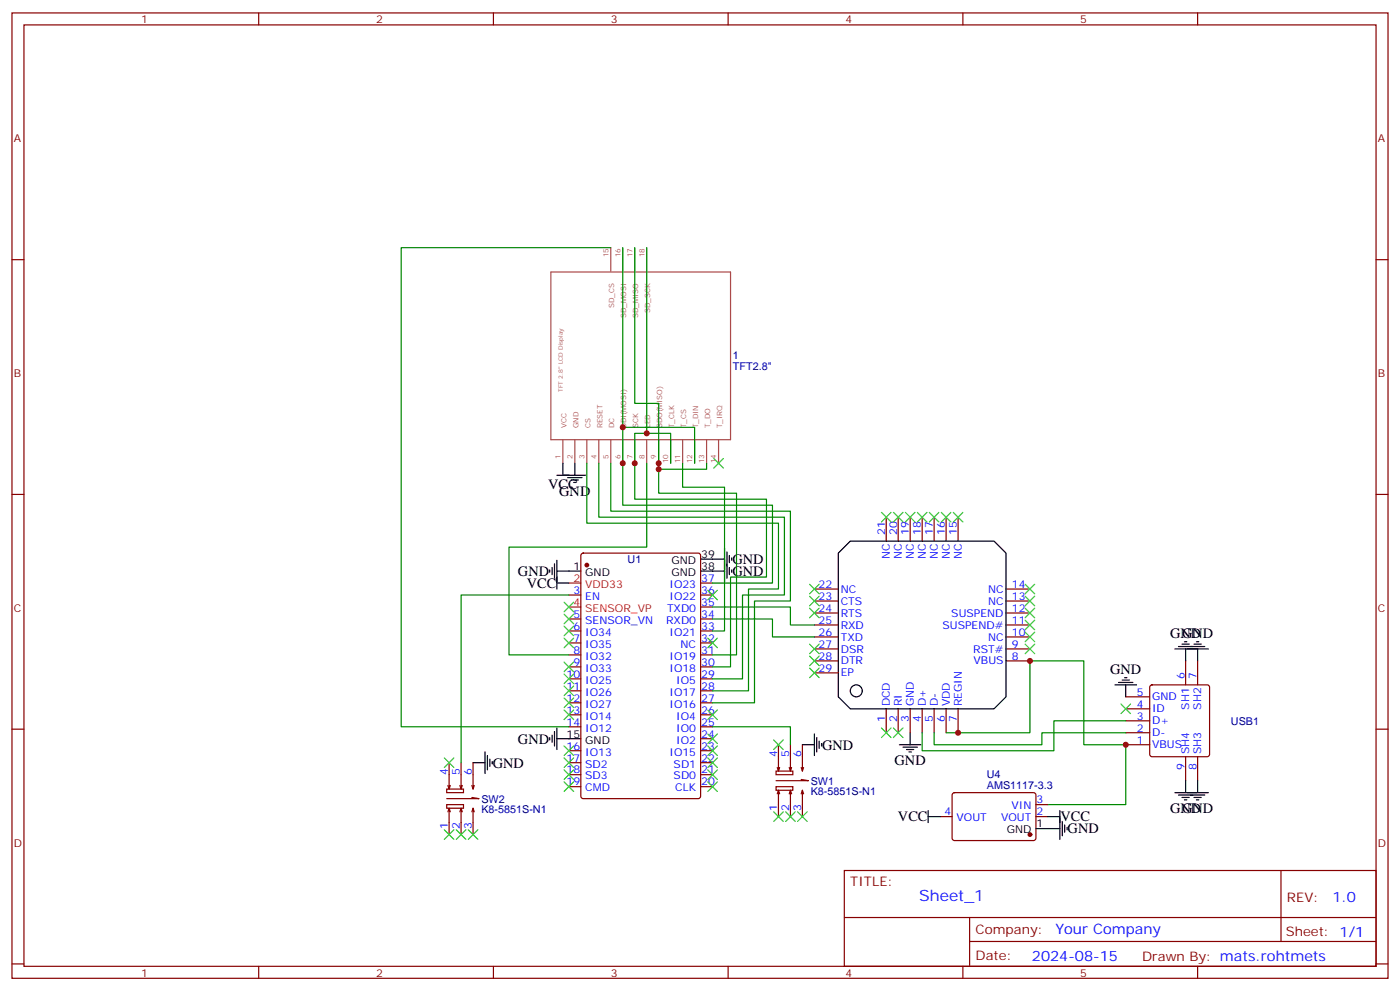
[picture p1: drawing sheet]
<svg xmlns="http://www.w3.org/2000/svg" width="412mm" height="292mm" viewBox="0 0 412 292" stroke-linecap="round" stroke-linejoin="round" font-family="sans-serif">
<g fill="none" stroke="#870000" stroke-width=".35">
<path d="M3.5 3.8h405.4v284.3h-405.4zM7.1 7.3h398.2v277.3h-398.2zM76.2 3.8v3.5M145.3 3.8v3.5M214.5 3.8v3.5M283.6 3.8v3.5M352.8 3.8v3.5M3.5 76.5h3.6M405.3 76.5h3.6M3.5 145.6h3.6M261.1 152.3v7.1M264.6 152.3v7.1"/>
<path d="M268.1 152.3v7.1M271.6 152.3v7.1M275.2 152.3v7.1M278.7 152.3v7.1M282.2 152.3v7.1M405.3 145.6h3.6M167.6 175.3h3.5M171.3 163.1l.5-.2h33.9l.6 .4 .1 71.2-.5 .7h-34.1l-.6-.4-.1-71.2zM206.4 171.7h3.5M206.4 175.3h3.5M206.4 178.8h3.5M239.9 177h7"/>
<path d="M239.9 173.5h7M296.3 177h7.1M296.3 173.5h7.1M167.6 182.3h3.5M167.6 185.8h3.5M167.6 189.4h3.5M167.6 192.9h3.5M167.6 196.4h3.5M167.6 200h3.5M206.4 182.3h3.5M206.4 185.8h3.5M206.4 189.4h3.5"/>
<path d="M206.4 192.9h3.5M206.4 196.4h3.5M206.4 200h3.5M239.9 194.7h7M239.9 191.1h7M239.9 187.6h7M239.9 184.1h7M239.9 180.6h7M239.9 198.2h7M296.3 194.7h7.1M296.3 191.1h7.1M296.3 187.6h7.1"/>
<path d="M296.3 184.1h7.1M296.3 180.6h7.1M349.2 194.7v7M352.8 194.7v7M3.5 214.8h3.6M167.6 203.5h3.5M167.6 207h3.5M167.6 210.5h3.5M167.6 214.1h3.5M206.4 203.5h3.5M206.4 207h3.5M206.4 210.5h3.5"/>
<path d="M206.4 214.1h3.5M206.4 217.6h3.5M229.3 219.4v7.7l.4-1M232.8 219.4v7.7l.4-1M236.4 219.4v7.7l.3-1M261.1 208.8v7M264.6 208.8v7M268.1 208.8v7M271.6 208.8v7M275.2 208.8v7M278.7 208.8v7M282.2 208.8v7"/>
<path d="M331.6 205.2h7.1M331.6 208.8h7.1M331.6 212.3h7.1M331.6 215.8h7.1M331.6 219.4h7.1M338.9 201.9l.5-.2h16.2l.5 .2 .2 .5v19.8l-.2 .5-.5 .2h-16.2l-.5-.2-.2-.5v-19.8zM405.3 214.8h3.6M131.6 232.4h4.9v1.1h-4.9zM131.6 237h4.9v1.1h-4.9zM131.9 231.4l.4 1M132.3 224.6v7.8l.3-1M132.3 238.1l-.4 1"/>
<path d="M132.6 239.1l-.3-1v7.7M135.5 231.4l.3 1M135.8 224.6v7.8l.4-1M135.8 238.1l-.3 1M136.2 239.1l-.4-1v7.7M139 234.9l2.1 .3h-9.5M139 231.4l.3 1M139.3 224.6v7.8l.4-1M139.3 238.1l-.3 1M139.7 239.1l-.4-1v7.7M167.6 221.1h3.5M167.6 224.6h3.5"/>
<path d="M167.6 228.2h3.5M167.6 231.7h3.5M206.4 221.1h3.5M206.4 224.6h3.5M206.4 228.2h3.5M206.4 231.7h3.5M228.6 227.1h4.9v1.1h-4.9zM228.6 231.7h4.9v1.1h-4.9zM229 226.1l.3 1M229.3 232.8l-.3 1M229.7 233.8l-.4-1v7.7M232.5 226.1l.3 1"/>
<path d="M232.8 232.8l-.3 1M233.2 233.8l-.4-1v7.7M236 229.6l2.1 .3h-9.5M236 226.1l.4 1M236.4 232.8l-.4 1M236.7 233.8l-.3-1v7.7M280.7 233.7l.5-.2h23.5l.5 .7-.1 12.9-.7 .5-23.5-.1-.4-.6v-12.7zM305.2 237h3.5M349.2 222.9v7M352.8 222.9v7M248.7 256.4h156.6v28.2h-156.6zM276.9 240.5h3.6"/>
<path d="M305.2 240.5h3.5M377.3 256.4v20.9M248.7 270.2h156.5M285.6 277.3h119.6M285.6 270.2v14.2M3.5 283.9h3.6M76.2 284.6v3.5M145.3 284.6v3.5M214.5 284.6v3.5M283.6 284.6v3.5M352.8 284.6v3.5M405.3 283.9h3.6"/>
</g>
<g fill="none" stroke="#a64a4a" stroke-width=".35">
<path d="M179.9 73v6.9M183.4 73v6.9M187 73v6.9M190.5 73v6.9M162.3 80.1h52.9v49.4h-52.9zM165.8 129.5v7M169.3 129.5v7M172.9 129.5v7M176.4 129.5v7M179.9 129.5v7M183.4 129.5v7M187 129.5v7"/>
<path d="M190.5 129.5v7M194 129.5v7M197.6 129.5v7M201.1 129.5v7M204.6 129.5v7M208.1 129.5v7M211.7 129.5v7"/>
</g>
<g fill="none" stroke="#000" stroke-width=".35">
<path d="M164 140h8.5M165.8 136.5v3.5M169.3 136.5v3.5M167.2 140.7h4.2M168.3 141.4h2.1M169 142.1h.7M250.5 159.4h42.3l3.5 3.5v42.3l-3.5 3.6h-42.3l-3.6-3.6v-42.3zM161.9 167.9v.7M162.6 167.1v2.2M163.3 166.1v4.2M164 168.2h7.1M164 165v8.5"/>
<path d="M164 171.7h3.6M206.4 164.7h7M206.4 168.2h7M213.4 161.5v9.9M214.1 162.6v7.7M214.8 163.6v2.1M214.8 167.1v2.2M215.5 164.3v.7M215.5 167.9v.7M331.3 199.6h.7M346.1 191.1h9.9M347.1 190.4h7.8"/>
<path d="M348.2 189.7h2.1M348.9 189h.7M349.2 191.1v3.6M351.7 189.7h2.1M352.4 189h.7M352.8 191.1v3.6M161.9 217.2v.7M162.6 216.5v2.2M163.3 215.5v4.2M164 217.6h7.1M164 214.4v6.4M236.4 219.4h3.5"/>
<path d="M239.9 216.2v6.3M240.6 217.2v4.3M241.3 218.3v2.1M242 219v.7M264.9 219.4h6.4M268.1 215.8v3.6M328.4 201.7h6.4M329.5 201h4.2M330.6 200.3h2.1M331.6 201.7v3.5M139.3 224.6h3.6M142.9 221.5v6.3"/>
<path d="M143.6 222.5v4.3M144.3 223.6v2.1M145 224.3v.7M266 220.1h4.2M267.1 220.8h2.1M267.8 221.5h.7M273.4 238.8v3.5M312.2 238.8v8.4M346.1 233.5h9.9M347.1 234.2h7.8M348.2 234.9h2.1M348.9 235.6h.7"/>
<path d="M349.2 229.9v3.6M351.7 234.9h2.1M352.4 235.6h.7M352.8 229.9v3.6M273.4 240.5h3.5M305.2 244.1h7M308.7 240.5h3.5M312.9 241.9v4.3M313.6 243v2.1M314.3 243.7v.7"/>
<circle cx="252.2" cy="203.5" r="1.76"/>
</g>
<path d="M167.6 178.8h3.5M167.6 171.7h3.5" fill="none" stroke="#f00" stroke-width=".35"/>
<g fill="#870000" stroke="#870000" stroke-width=".35">
<circle cx="172.9" cy="166.4" r=".53"/>
<circle cx="303.4" cy="245.8" r=".53"/>
</g>
<g fill="none" stroke="#008700" stroke-width=".35">
<path d="M179.9 73h-61.7v141.1h49.4M183.4 73v52.9M187 73v45.8h7v26.5h23v47.6h-7.1M190.5 73v54.6M172.9 136.5v17.6h56.4v19.4h-8.8v30h-10.6M176.4 136.5v15.8h54.7v23h-12.4v24.7h-8.8M179.9 136.5v14.1h52.9v26.4h-10.6v30h-12.3M190.5 136.5v24.6h-40.6v31.8h17.7M197.6 136.5v-8.9h-10.6v19.4h38.8v23h-10.6v26.4h-5.3M201.1 136.5v7h12.3v42.3h-3.5M204.6 136.5v-10.6h-21.2v22.9h44.1v22.9h-17.6M208.1 136.5v1.7h-14.1"/>
<path d="M167.6 175.3h-31.8v49.3M209.9 178.8h22.9v5.3h7.1M209.9 182.3h17.6v5.3h12.4M209.9 214.1h22.9v5.3M275.2 215.8v3.6h31.7v-3.6h24.7M278.7 215.8h24.7v-21.1h15.9v24.7h12.3v17.6h-22.9M331.6 212.3h-21.2v8.8h-38.8v-5.3"/>
</g>
<g fill="none" stroke="#3c3" stroke-width=".35">
<path d="M210.3 135l2.8 2.9M213.1 135l-2.8 2.9M259.6 150.9l2.9 2.8M262.5 150.9l-2.9 2.8M263.2 150.9l2.8 2.8M266 150.9l-2.8 2.8M266.7 150.9l2.8 2.8M269.5 150.9l-2.8 2.8M270.2 150.9l2.8 2.8M273 150.9l-2.8 2.8M273.8 150.9l2.8 2.8M276.6 150.9l-2.8 2.8"/>
<path d="M277.3 150.9l2.8 2.8M280.1 150.9l-2.8 2.8M280.8 150.9l2.8 2.8M283.6 150.9l-2.8 2.8M166.2 177.4l2.8 2.8M169 177.4l-2.8 2.8M208.5 173.8l2.8 2.9M211.3 173.8l-2.8 2.9M238.5 179.1l2.8 2.9M238.5 175.6l2.8 2.8M238.5 172.1l2.8 2.8M241.3 172.1l-2.8 2.8"/>
<path d="M241.3 175.6l-2.8 2.8M241.3 179.1l-2.8 2.9M302 172.1l2.8 2.8M302 175.6l2.8 2.8M302 179.1l2.8 2.9M304.8 172.1l-2.8 2.8M304.8 175.6l-2.8 2.8M304.8 179.1l-2.8 2.9M166.2 180.9l2.8 2.8M166.2 198.5l2.8 2.9M166.2 195l2.8 2.8M166.2 188l2.8 2.8"/>
<path d="M166.2 184.4l2.8 2.9M169 180.9l-2.8 2.8M169 188l-2.8 2.8M169 198.5l-2.8 2.9M169 195l-2.8 2.8M169 184.4l-2.8 2.9M208.5 188l2.8 2.8M211.3 188l-2.8 2.8M238.5 196.8l2.8 2.8M238.5 193.3l2.8 2.8M238.5 189.7l2.8 2.8M241.3 189.7l-2.8 2.8"/>
<path d="M241.3 193.3l-2.8 2.8M241.3 196.8l-2.8 2.8M302 182.7l2.8 2.8M302 186.2l2.8 2.8M302 189.7l2.8 2.8M304.8 182.7l-2.8 2.8M304.8 186.2l-2.8 2.8M304.8 189.7l-2.8 2.8M166.2 219.7l2.8 2.8M166.2 209.1l2.8 2.8M166.2 205.6l2.8 2.8M166.2 202.1l2.8 2.8"/>
<path d="M169 209.1l-2.8 2.8M169 219.7l-2.8 2.8M169 205.6l-2.8 2.8M169 202.1l-2.8 2.8M208.5 219.7l2.8 2.8M208.5 216.2l2.8 2.8M208.5 209.1l2.8 2.8M211.3 209.1l-2.8 2.8M211.3 216.2l-2.8 2.8M211.3 219.7l-2.8 2.8M227.9 217.9l2.8 2.9M230.7 217.9l-2.8 2.9"/>
<path d="M259.6 214.4l2.9 2.8M262.5 214.4l-2.9 2.8M263.2 214.4l2.8 2.8M266 214.4l-2.8 2.8M330.2 207.4l2.8 2.8M333 207.4l-2.8 2.8M130.9 223.2l2.8 2.9M133.7 223.2l-2.8 2.9M166.2 230.3l2.8 2.8M166.2 226.8l2.8 2.8M166.2 223.2l2.8 2.9M169 230.3l-2.8 2.8"/>
<path d="M169 226.8l-2.8 2.8M169 223.2l-2.8 2.9M208.5 230.3l2.8 2.8M208.5 226.8l2.8 2.8M208.5 223.2l2.8 2.9M211.3 226.8l-2.8 2.8M211.3 230.3l-2.8 2.8M211.3 223.2l-2.8 2.9M227.9 239.1l2.8 2.8M230.7 239.1l-2.8 2.8M231.4 239.1l2.8 2.8M234.2 239.1l-2.8 2.8"/>
<path d="M234.9 239.1l2.9 2.8M237.8 239.1l-2.9 2.8M130.9 244.4l2.8 2.8M133.7 244.4l-2.8 2.8M134.4 244.4l2.8 2.8M137.2 244.4l-2.8 2.8M137.9 244.4l2.9 2.8M140.8 244.4l-2.9 2.8"/>
</g>
<g fill="#c00">
<circle cx="282.2" cy="215.8" r=".88"/>
<circle cx="303.4" cy="194.7" r=".88"/>
<circle cx="187" cy="136.5" r=".88"/>
<circle cx="183.4" cy="136.5" r=".88"/>
<circle cx="183.4" cy="125.9" r=".88"/>
<circle cx="190.5" cy="127.6" r=".88"/>
<circle cx="194" cy="138.2" r=".88"/>
<circle cx="194" cy="136.5" r=".88"/>
<circle cx="331.6" cy="219.4" r=".88"/>
</g>
<text font-size="4.6" fill="#00f" x="270.8" y="265.4">Sheet_1</text>
<g font-size="4.2">
<text x="161.5" y="143.9">VCC</text>
<text x="164.7" y="146.1">GND</text>
<text x="215.7" y="166.1">GND</text>
<text x="152.6" y="169.6">GND</text>
<text x="155.2" y="173.2">VCC</text>
<text x="215.7" y="169.6">GND</text>
<text x="344.7" y="187.9">GND</text>
<text x="348.2" y="187.9">GND</text>
<text x="327" y="198.5">GND</text>
<text x="152.6" y="219">GND</text>
<text x="242.2" y="220.8">GND</text>
<text x="145.2" y="226.1">GND</text>
<text x="263.5" y="225.5">GND</text>
<text x="344.7" y="239.6">GND</text>
<text x="348.2" y="239.6">GND</text>
<text x="264.5" y="242">VCC</text>
<text x="312.4" y="242">VCC</text>
<text x="314.5" y="245.5">GND</text>
</g>
<g font-size="4.2" fill="#00f">
<text x="392.5" y="265.7">1.0</text>
<text x="310.9" y="275.2">Your Company</text>
<text x="304" y="283">2024-08-15</text>
</g>
<g font-size="3.9" fill="#800">
<text x="250.5" y="261">TITLE:</text>
<text x="379.1" y="265.7">REV:</text>
<text x="287.4" y="275.2">Company:</text>
<text x="378.7" y="275.8">Sheet: 1/1</text>
<text x="287.4" y="282.9">Date:</text>
<text x="336.4" y="282.9">Drawn By: mats.rohtmets</text>
</g>
<g font-size="3.2" fill="#800">
<text x="41.6" y="6.8">1</text>
<text x="110.8" y="6.8">2</text>
<text x="179.9" y="6.8">3</text>
<text x="249.1" y="6.8">4</text>
<text x="318.2" y="6.8">5</text>
<text x="4.1" y="41.9">A</text>
<text x="405.9" y="41.9">A</text>
<text x="4.1" y="111.1">B</text>
<text x="405.9" y="111.1">B</text>
<text x="4.1" y="180.2">C</text>
<text x="405.9" y="180.2">C</text>
<text x="4.1" y="249.3">D</text>
<text x="405.9" y="249.3">D</text>
<text x="41.6" y="287.6">1</text>
<text x="110.8" y="287.6">2</text>
<text x="179.9" y="287.6">3</text>
<text x="249.1" y="287.6">4</text>
<text x="318.2" y="287.6">5</text>
</g>
<g font-size="3.2" fill="#000080">
<text x="215.9" y="105.8">1</text>
<text x="215.9" y="108.9">TFT2.8&quot;</text>
<text x="184.9" y="165.9">U1</text>
<text x="362.6" y="213.5">USB1</text>
<text x="238.8" y="231.1">SW1</text>
<text x="290.7" y="232.4">AMS1117-3.3</text>
<text x="290.7" y="229.2">U4</text>
<text x="141.8" y="239.6">K8-5851S-N1</text>
<text x="141.8" y="236.4">SW2</text>
<text x="238.8" y="234.3">K8-5851S-N1</text>
</g>
<g font-size="3.2" fill="#00f">
<text x="260.7" y="157.6" transform="rotate(-90 260.7 157.6)">21</text>
<text x="264.2" y="157.6" transform="rotate(-90 264.2 157.6)">20</text>
<text x="267.8" y="157.6" transform="rotate(-90 267.8 157.6)">19</text>
<text x="271.3" y="157.6" transform="rotate(-90 271.3 157.6)">18</text>
<text x="274.8" y="157.6" transform="rotate(-90 274.8 157.6)">17</text>
<text x="278.3" y="157.6" transform="rotate(-90 278.3 157.6)">16</text>
<text x="281.9" y="157.6" transform="rotate(-90 281.9 157.6)">15</text>
<text x="262.1" y="164.7" transform="rotate(-90 262.1 164.7)">NC</text>
<text x="265.6" y="164.7" transform="rotate(-90 265.6 164.7)">NC</text>
<text x="269.2" y="164.7" transform="rotate(-90 269.2 164.7)">NC</text>
<text x="272.7" y="164.7" transform="rotate(-90 272.7 164.7)">NC</text>
<text x="276.2" y="164.7" transform="rotate(-90 276.2 164.7)">NC</text>
<text x="279.8" y="164.7" transform="rotate(-90 279.8 164.7)">NC</text>
<text x="283.3" y="164.7" transform="rotate(-90 283.3 164.7)">NC</text>
<text x="197.2" y="173.1">IO23</text>
<text x="206.6" y="171.4">37</text>
<text x="241.1" y="173.1">22</text>
<text x="298.1" y="173.1">14</text>
<text x="168.9" y="174.9">3</text>
<text x="172.4" y="176.7">EN</text>
<text x="197.2" y="176.7">IO22</text>
<text x="206.6" y="174.9">36</text>
<text x="206.6" y="178.4">35</text>
<text x="241.1" y="176.7">23</text>
<text x="247.6" y="174.6">NC</text>
<text x="247.6" y="178.1">CTS</text>
<text x="291" y="178.1">NC</text>
<text x="291" y="174.6">NC</text>
<text x="298.1" y="176.7">13</text>
<text x="168.9" y="185.5">6</text>
<text x="168.9" y="182">5</text>
<text x="172.4" y="183.7">SENSOR_VN</text>
<text x="196.2" y="183.7">RXD0</text>
<text x="196.5" y="180.2">TXD0</text>
<text x="206.6" y="182">34</text>
<text x="206.6" y="185.5">33</text>
<text x="241.1" y="180.2">24</text>
<text x="241.1" y="183.7">25</text>
<text x="247.6" y="181.6">RTS</text>
<text x="247.6" y="185.1">RXD</text>
<text x="277.6" y="185.1">SUSPEND#</text>
<text x="280.2" y="181.6">SUSPEND</text>
<text x="298.1" y="183.7">11</text>
<text x="298.1" y="180.2">12</text>
<text x="168.9" y="189">7</text>
<text x="172.4" y="190.8">IO35</text>
<text x="172.4" y="187.3">IO34</text>
<text x="197.2" y="187.3">IO21</text>
<text x="200.5" y="190.8">NC</text>
<text x="206.6" y="189">32</text>
<text x="241.1" y="187.3">26</text>
<text x="241.1" y="190.8">27</text>
<text x="247.6" y="188.7">TXD</text>
<text x="291" y="188.7">NC</text>
<text x="298.1" y="190.8">9</text>
<text x="298.1" y="187.3">10</text>
<text x="168.9" y="196.1">9</text>
<text x="168.9" y="192.5">8</text>
<text x="172.4" y="197.8">IO33</text>
<text x="172.4" y="194.3">IO32</text>
<text x="197.2" y="194.3">IO19</text>
<text x="197.2" y="197.8">IO18</text>
<text x="206.6" y="192.5">31</text>
<text x="206.6" y="196.1">30</text>
<text x="241.1" y="194.3">28</text>
<text x="241.1" y="197.8">29</text>
<text x="247.6" y="192.2">DSR</text>
<text x="247.6" y="195.7">DTR</text>
<text x="286.7" y="192.2">RST#</text>
<text x="286.8" y="195.7">VBUS</text>
<text x="298.1" y="194.3">8</text>
<text x="166.9" y="203.1">11</text>
<text x="166.9" y="199.6">10</text>
<text x="172.4" y="201.4">IO25</text>
<text x="199.2" y="201.4">IO5</text>
<text x="206.6" y="199.6">29</text>
<text x="206.6" y="203.1">28</text>
<text x="247.6" y="199.2">EP</text>
<text x="348.9" y="200" transform="rotate(-90 348.9 200)">6</text>
<text x="352.4" y="200" transform="rotate(-90 352.4 200)">7</text>
<text x="166.9" y="206.7">12</text>
<text x="172.4" y="208.4">IO27</text>
<text x="172.4" y="204.9">IO26</text>
<text x="197.2" y="204.9">IO17</text>
<text x="197.2" y="208.4">IO16</text>
<text x="206.6" y="206.7">27</text>
<text x="262.1" y="208.1" transform="rotate(-90 262.1 208.1)">DCD</text>
<text x="265.6" y="208.1" transform="rotate(-90 265.6 208.1)">RI</text>
<text x="269.2" y="208.1" transform="rotate(-90 269.2 208.1)">GND</text>
<text x="272.7" y="208.1" transform="rotate(-90 272.7 208.1)">D+</text>
<text x="276.2" y="208.1" transform="rotate(-90 276.2 208.1)">D-</text>
<text x="279.8" y="208.1" transform="rotate(-90 279.8 208.1)">VDD</text>
<text x="283.3" y="208.1" transform="rotate(-90 283.3 208.1)">REGIN</text>
<text x="334.9" y="204.9">5</text>
<text x="334.9" y="208.4">4</text>
<text x="339.4" y="206.3">GND</text>
<text x="339.4" y="209.8">ID</text>
<text x="350.3" y="209" transform="rotate(-90 350.3 209)">SH1</text>
<text x="353.8" y="209" transform="rotate(-90 353.8 209)">SH2</text>
<text x="166.9" y="213.7">14</text>
<text x="166.9" y="210.2">13</text>
<text x="172.4" y="215.5">IO12</text>
<text x="172.4" y="211.9">IO14</text>
<text x="199.2" y="211.9">IO4</text>
<text x="199.2" y="215.5">IO0</text>
<text x="206.6" y="210.2">26</text>
<text x="206.6" y="213.7">25</text>
<text x="260.7" y="212.6" transform="rotate(-90 260.7 212.6)">1</text>
<text x="264.2" y="212.6" transform="rotate(-90 264.2 212.6)">2</text>
<text x="267.8" y="212.6" transform="rotate(-90 267.8 212.6)">3</text>
<text x="271.3" y="212.6" transform="rotate(-90 271.3 212.6)">4</text>
<text x="274.8" y="212.6" transform="rotate(-90 274.8 212.6)">5</text>
<text x="278.3" y="212.6" transform="rotate(-90 278.3 212.6)">6</text>
<text x="281.9" y="212.6" transform="rotate(-90 281.9 212.6)">7</text>
<text x="334.9" y="211.9">3</text>
<text x="334.9" y="215.5">2</text>
<text x="339.4" y="213.4">D+</text>
<text x="166.9" y="220.8">16</text>
<text x="199.2" y="219">IO2</text>
<text x="206.6" y="217.2">24</text>
<text x="206.6" y="220.8">23</text>
<text x="334.9" y="219">1</text>
<text x="339.4" y="216.9">D-</text>
<text x="339.4" y="220.4">VBUS</text>
<text x="166.9" y="227.8">18</text>
<text x="166.9" y="224.3">17</text>
<text x="172.4" y="226.1">SD2</text>
<text x="172.4" y="222.5">IO13</text>
<text x="197.2" y="222.5">IO15</text>
<text x="198.4" y="226.1">SD1</text>
<text x="206.6" y="224.3">22</text>
<text x="206.6" y="227.8">21</text>
<text x="229" y="222.9" transform="rotate(-90 229 222.9)">4</text>
<text x="232.5" y="222.9" transform="rotate(-90 232.5 222.9)">5</text>
<text x="236" y="222.9" transform="rotate(-90 236 222.9)">6</text>
<text x="348.9" y="226.7" transform="rotate(-90 348.9 226.7)">9</text>
<text x="350.3" y="222.2" transform="rotate(-90 350.3 222.2)">SH4</text>
<text x="352.4" y="226.7" transform="rotate(-90 352.4 226.7)">8</text>
<text x="353.8" y="222.2" transform="rotate(-90 353.8 222.2)">SH3</text>
<text x="131.9" y="228.2" transform="rotate(-90 131.9 228.2)">4</text>
<text x="135.5" y="228.2" transform="rotate(-90 135.5 228.2)">5</text>
<text x="139" y="228.2" transform="rotate(-90 139 228.2)">6</text>
<text x="166.9" y="231.4">19</text>
<text x="172.4" y="233.1">CMD</text>
<text x="172.4" y="229.6">SD3</text>
<text x="198.4" y="229.6">SD0</text>
<text x="198.9" y="233.1">CLK</text>
<text x="206.6" y="231.4">20</text>
<text x="229" y="239" transform="rotate(-90 229 239)">1</text>
<text x="232.5" y="239" transform="rotate(-90 232.5 239)">2</text>
<text x="236" y="239" transform="rotate(-90 236 239)">3</text>
<text x="298" y="238.4">VIN</text>
<text x="305.3" y="236.6">3</text>
<text x="131.9" y="244.3" transform="rotate(-90 131.9 244.3)">1</text>
<text x="135.5" y="244.3" transform="rotate(-90 135.5 244.3)">2</text>
<text x="139" y="244.3" transform="rotate(-90 139 244.3)">3</text>
<text x="278.3" y="240.2">4</text>
<text x="281.8" y="241.9">VOUT</text>
<text x="294.9" y="241.9">VOUT</text>
<text x="305.3" y="240.2">2</text>
</g>
<g font-size="3.2">
<text x="168.9" y="167.9">1</text>
<text x="197.8" y="166.1">GND</text>
<text x="206.6" y="164.3">39</text>
<text x="206.6" y="167.9">38</text>
<text x="172.4" y="169.6">GND</text>
<text x="197.8" y="169.6">GND</text>
<text x="166.9" y="217.2">15</text>
<text x="172.4" y="219">GND</text>
<text x="296.6" y="245.5">GND</text>
<text x="305.3" y="243.7">1</text>
</g>
<g font-size="3.2" fill="#f00">
<text x="168.9" y="171.4">2</text>
<text x="172.4" y="173.1">VDD33</text>
<text x="168.9" y="178.4">4</text>
<text x="172.4" y="180.2">SENSOR_VP</text>
</g>
<g font-size="2.1" fill="#a54b4b">
<text x="179.2" y="75.8" transform="rotate(-90 179.2 75.8)">15</text>
<text x="182.7" y="75.8" transform="rotate(-90 182.7 75.8)">16</text>
<text x="186.3" y="75.8" transform="rotate(-90 186.3 75.8)">17</text>
<text x="189.8" y="75.8" transform="rotate(-90 189.8 75.8)">18</text>
<text x="181" y="90.8" transform="rotate(-90 181 90.8)">SD_CS</text>
<text x="184.5" y="93.7" transform="rotate(-90 184.5 93.7)">SD_MOSI</text>
<text x="188" y="93.7" transform="rotate(-90 188 93.7)">SD_MISO</text>
<text x="191.5" y="92.3" transform="rotate(-90 191.5 92.3)">SD_SCK</text>
<text x="166.8" y="126.1" transform="rotate(-90 166.8 126.1)">VCC</text>
<text x="170.4" y="126.1" transform="rotate(-90 170.4 126.1)">GND</text>
<text x="173.9" y="126.1" transform="rotate(-90 173.9 126.1)">CS</text>
<text x="177.4" y="126.1" transform="rotate(-90 177.4 126.1)">RESET</text>
<text x="181" y="126.1" transform="rotate(-90 181 126.1)">DC</text>
<text x="184.5" y="126.1" transform="rotate(-90 184.5 126.1)">SDI(MOSI)</text>
<text x="188" y="126.1" transform="rotate(-90 188 126.1)">SCK</text>
<text x="191.5" y="126.1" transform="rotate(-90 191.5 126.1)">LED</text>
<text x="195.1" y="126.1" transform="rotate(-90 195.1 126.1)">SDO(MISO)</text>
<text x="198.6" y="126.1" transform="rotate(-90 198.6 126.1)">T_CLK</text>
<text x="202.1" y="126.1" transform="rotate(-90 202.1 126.1)">T_CS</text>
<text x="205.7" y="126.1" transform="rotate(-90 205.7 126.1)">T_DIN</text>
<text x="209.2" y="126.1" transform="rotate(-90 209.2 126.1)">T_DO</text>
<text x="212.7" y="126.1" transform="rotate(-90 212.7 126.1)">T_IRQ</text>
<text x="165.1" y="135.1" transform="rotate(-90 165.1 135.1)">1</text>
<text x="168.6" y="135.1" transform="rotate(-90 168.6 135.1)">2</text>
<text x="172.2" y="135.1" transform="rotate(-90 172.2 135.1)">3</text>
<text x="175.7" y="135.1" transform="rotate(-90 175.7 135.1)">4</text>
<text x="179.2" y="135.1" transform="rotate(-90 179.2 135.1)">5</text>
<text x="182.7" y="135.1" transform="rotate(-90 182.7 135.1)">6</text>
<text x="186.3" y="135.1" transform="rotate(-90 186.3 135.1)">7</text>
<text x="189.8" y="135.1" transform="rotate(-90 189.8 135.1)">8</text>
<text x="193.3" y="135.1" transform="rotate(-90 193.3 135.1)">9</text>
<text x="196.9" y="136.5" transform="rotate(-90 196.9 136.5)">10</text>
<text x="200.4" y="136.5" transform="rotate(-90 200.4 136.5)">11</text>
<text x="203.9" y="136.5" transform="rotate(-90 203.9 136.5)">12</text>
<text x="207.4" y="136.5" transform="rotate(-90 207.4 136.5)">13</text>
<text x="211" y="136.5" transform="rotate(-90 211 136.5)">14</text>
</g>
<text font-size="1.8" fill="#a54b4b" x="165.8" y="115.4" transform="rotate(-90 165.8 115.4)">TFT 2.8&quot; LCD Display</text>
</svg>
